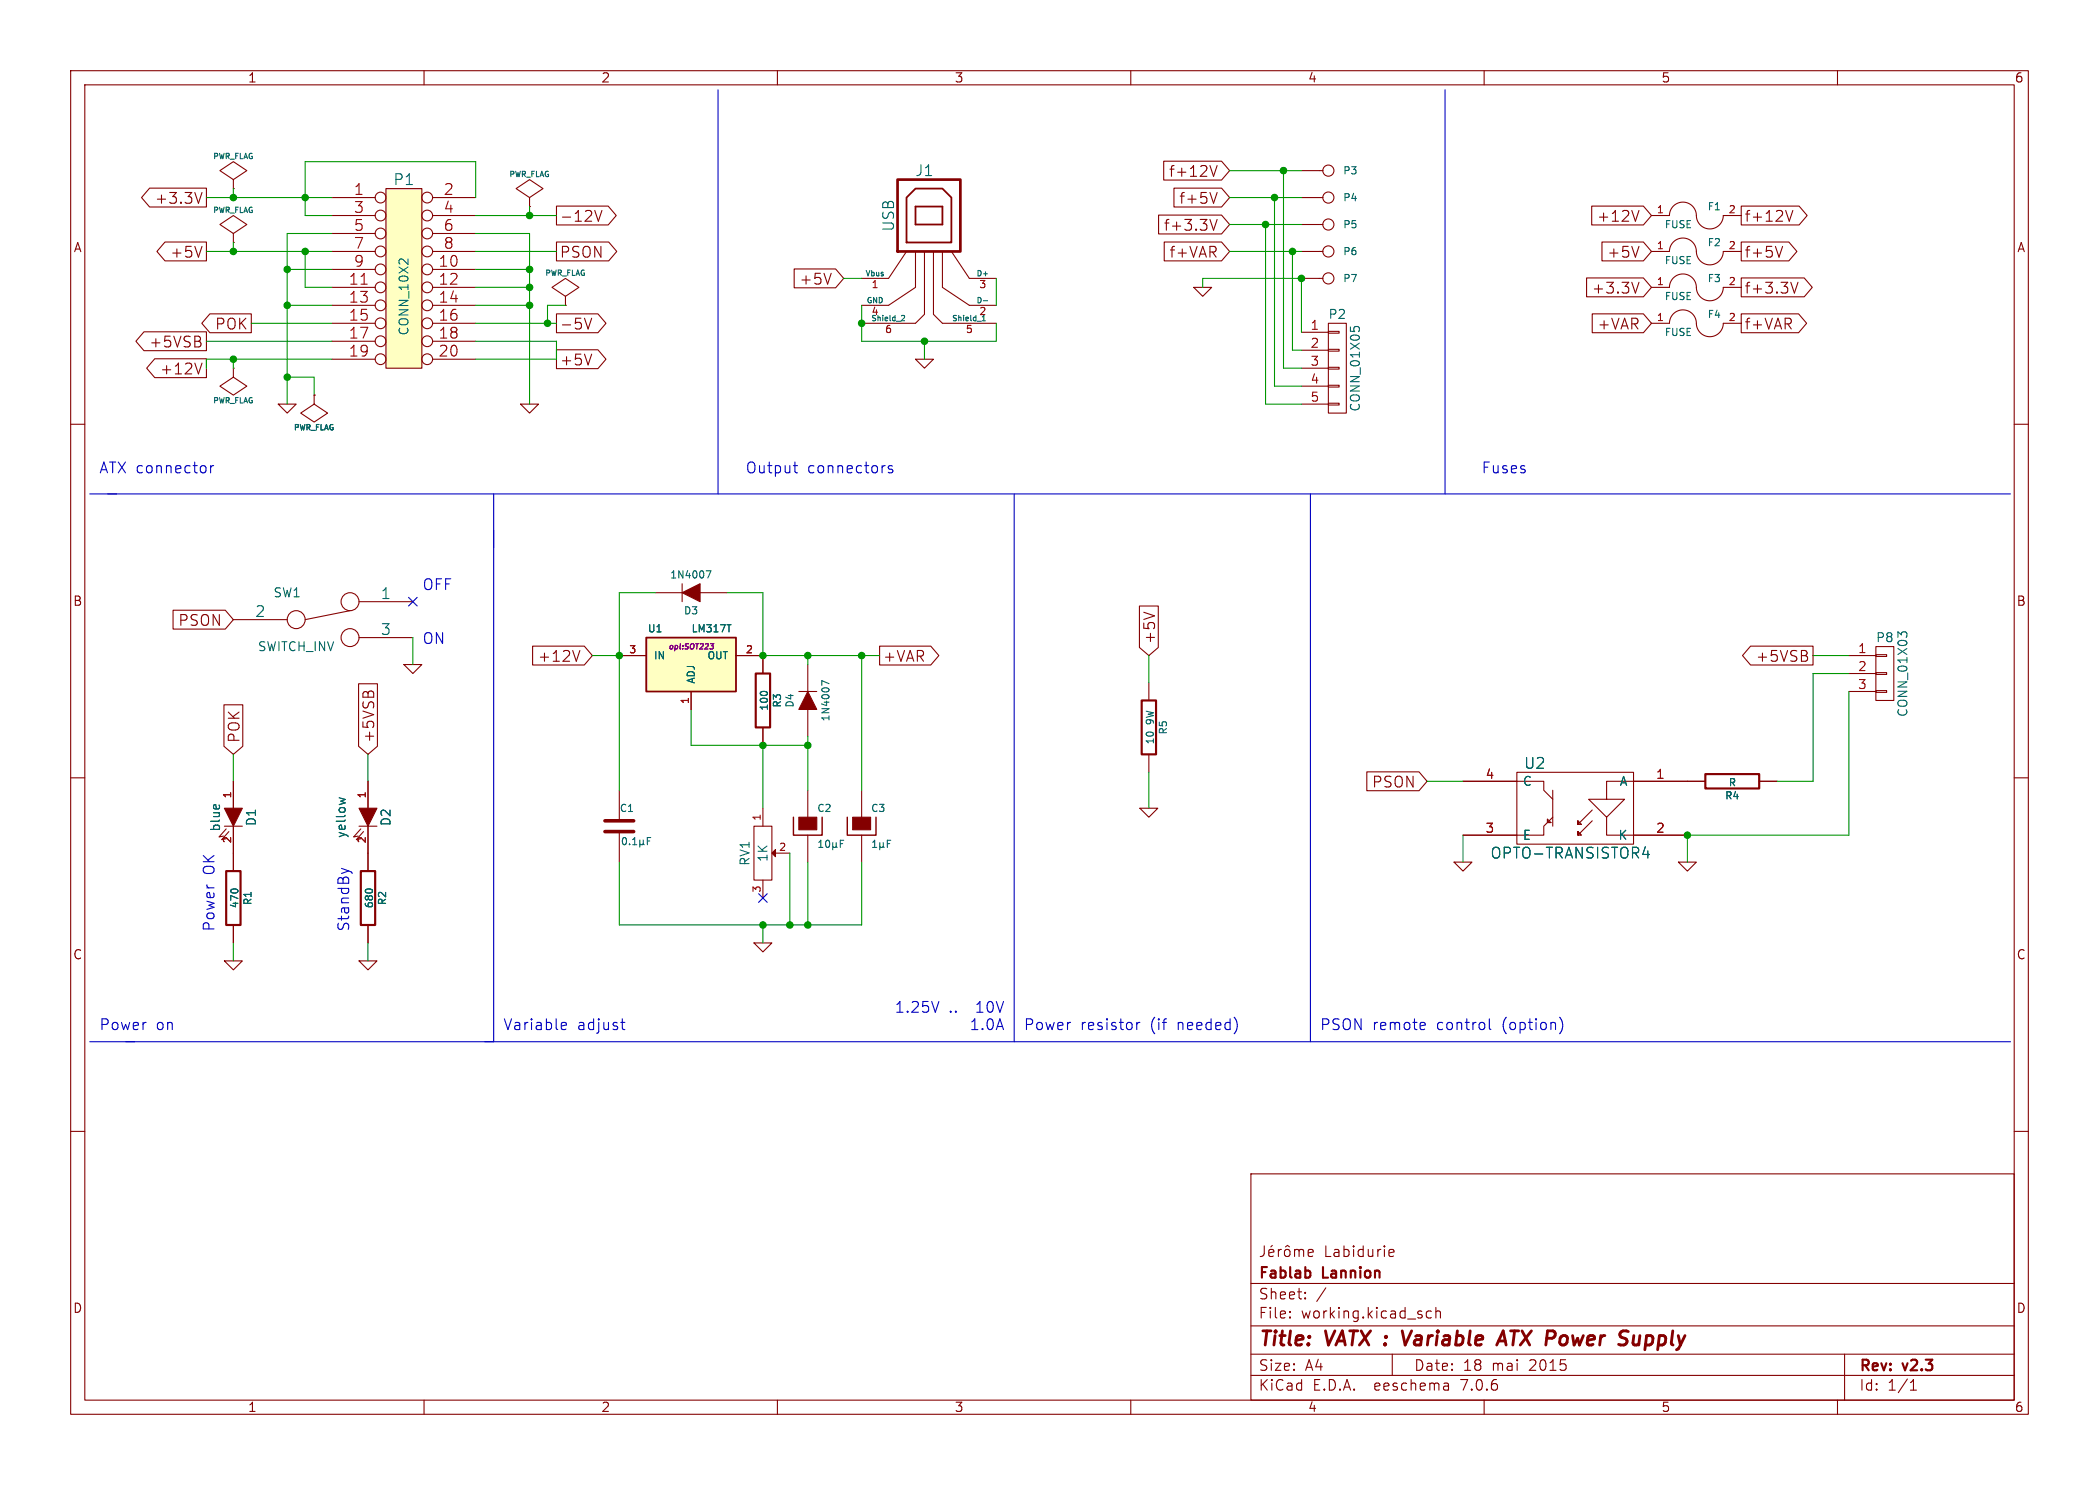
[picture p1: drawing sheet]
<svg xmlns="http://www.w3.org/2000/svg" width="297mm" height="210mm" viewBox="0 0 297 210" stroke-linecap="round" stroke-linejoin="round" font-family="sans-serif">
<g fill="none" stroke="#840000" stroke-width=".15">
<path d="M10 10h277v190h-277zM12 12h273v186h-273zM60 10v2M110 10v2M160 10v2M210 10v2M260 10v2M21.2 26.6h8v2.7h-8l-1.2-1.4zM23.3 34.2h5.9v2.7h-5.9l-1.1-1.3zM28.6 27.2l-.5 1.5M28.6 34.8l-.5 1.6M33 25.4l1.9-1.3-1.9-1.2-1.9 1.2 1.9 1.3v1.3"/>
<path d="M33 26.7h.1M33 33l1.9-1.2-1.9-1.3-1.9 1.3 1.9 1.2v1.3M33 34.3h.1M47 35.6h6.1M47 27.9h6.1M47 30.5h6.1M47 38.1h6.1M47 33h6.1M54.6 26.7h5.1v25.4h-5.1zM61.2 35.6h6.1M61.2 27.9h6.1M61.2 30.5h6.1"/>
<path d="M61.2 38.1h6.1M61.2 33h6.1M74.9 27.9l1.9-1.2-1.9-1.3-1.9 1.3 1.9 1.2v1.3M74.9 29.2h.1M78.7 34.2h7.4l1.2 1.4-1.2 1.3h-7.4zM78.7 29.1h7.4l1.1 1.4-1.1 1.3h-7.4zM84.2 29.8l.5 1.5 .5-1.5M112.4 38h5.8l1.2 1.4-1.2 1.3h-5.8zM117.6 38.7l-.5 1.5M128.3 35.6l-2.6 3.8h-3.8M129.5 29.2h.1M129.5 35.6v5l-3.8 2.6h-3.8"/>
<path d="M130.8 35.6v8.9l-1.3 1.2h-7.6M132.1 35.6v8.9l1.2 1.2h7.7M133.3 35.6v5l3.9 2.6h3.8M134.6 35.6l2.6 3.8h3.8M163.9 30.4h8.9l1.2 1.4-1.2 1.3h-8.9zM164.7 22.8h8.1l1.2 1.3-1.2 1.4h-8.1zM164.7 34.2h8.1l1.2 1.4-1.2 1.3h-8.1zM166.1 26.6h6.7l1.2 1.3-1.2 1.4h-6.7zM171.2 31l.5 1.6 .5-1.6M171.2 23.4l.5 1.5 .5-1.5M172.2 27.2l-.5 1.5M184.1 39.4h3.1"/>
<path d="M184.1 35.6h3.1M184.1 27.9h3.1M184.1 31.8h3.1M184.1 24.1h3.1M224.5 39.3h8l1.2 1.3-1.2 1.4h-8zM225.2 29.1h7.3l1.2 1.4-1.2 1.3h-7.3zM226.7 34.2h5.8l1.2 1.4-1.2 1.3h-5.8zM231.9 29.8l-.5 1.5M231.9 34.8l-.5 1.6M231.9 39.9l-.5 1.5M233.7 35.6h2.5a1.93 1.93 0 0 1 2.1-1.9 1.93 1.93 0 0 1 1.8 2.2 1.91 1.91 0 0 0 2 1.6 1.91 1.91 0 0 0 1.7-1.9h2.6M233.7 30.5h2.5a1.93 1.93 0 0 1 2.1-1.9 1.93 1.93 0 0 1 1.8 2.2 1.91 1.91 0 0 0 2 1.6 1.91 1.91 0 0 0 1.7-1.9h2.6"/>
<path d="M246.4 29.1h8.2l1.1 1.4-1.1 1.3h-8.2zM246.4 34.2h6.7l1.2 1.4-1.2 1.3h-6.7zM246.4 39.3h8.9l1.1 1.3-1.1 1.4h-8.9zM252.2 34.8l-.5 1.6M252.7 29.8l.5 1.5 .5-1.5M253.4 39.9l.5 1.5 .5-1.5M10 60h2M20.4 46.9h8.8v2.7h-8.8l-1.2-1.3zM21.9 50.7h7.3v2.7h-7.3l-1.1-1.3zM28.4 48.4v.2v.3M28.6 51.4l-.5 1.5M29.7 44.4h5.9v2.7h-5.9l-1.1-1.4z"/>
<path d="M33 52.1v1.2l1.9 1.3-1.9 1.3-1.9-1.3 1.9-1.3M33 52.1h.1M39.4 57.2h2.5l-1.3 1.2zM44.4 55.9v1.3l2 1.2-2 1.3-1.9-1.3 1.9-1.2M44.4 55.9h.1M47 43.2h6.1M47 45.7h6.1M47 40.6h6.1M47 48.3h6.1M47 50.8h6.1M61.2 43.2h6.1M61.2 45.7h6.1"/>
<path d="M61.2 40.6h6.1M61.2 48.3h6.1M61.2 50.8h6.1M73.7 57.2h2.5l-1.3 1.2zM78.7 44.4h5.9l1.1 1.3-1.1 1.4h-5.9zM78.7 49.5h5.9l1.1 1.3-1.1 1.3h-5.9zM80 41.9l1.9-1.3-1.9-1.2-1.9 1.2 1.9 1.3v1.3M80 43.2h.1M82.7 45l.5 1.5 .5-1.5M83.7 50.1l-.5 1.5M129.5 50.8h2.6l-1.3 1.3zM168.9 40.6h2.5l-1.2 1.3z"/>
<path d="M184.1 47h3.9M184.1 49.5h3.9M184.1 52.1h3.9M184.1 54.6h3.9M184.1 57.2h3.9M188 57h1.5v.3h-1.5zM188 54.5h1.5v.2h-1.5zM188 51.9h1.5v.3h-1.5zM188 49.4h1.5v.3h-1.5zM188 46.9h1.5v.2h-1.5zM188 45.7h2.5v12.7h-2.5zM225.3 44.4h7.2l1.2 1.3-1.2 1.4h-7.2z"/>
<path d="M233.7 40.6h2.5a1.93 1.93 0 0 1 2.1-1.8 1.93 1.93 0 0 1 1.8 2.2 1.91 1.91 0 0 0 2 1.5 1.91 1.91 0 0 0 1.7-1.9h2.6M233.7 45.7h2.5a1.93 1.93 0 0 1 2.1-1.9 1.93 1.93 0 0 1 1.8 2.2 1.91 1.91 0 0 0 2 1.6 1.91 1.91 0 0 0 1.7-1.9h2.6M246.4 44.4h8.1l1.1 1.3-1.1 1.4h-8.1zM285 60h2M24.5 86.3h7.4l1.1 1.3-1.1 1.4h-7.4zM31.7 99.7h2.7v5.8l-1.4 1.2-1.3-1.2zM33 87.6h7.6M49.5 86.4l-6.3 1.2M50.7 96.7h2.7v8.8l-1.3 1.2-1.4-1.2zM50.8 85.1h7.6M50.8 90.2h7.6M51.5 97.9l.1-.1 .3 .1"/>
<path d="M52.2 97.9a.41 .41 0 0 1 .6 0M57.1 94h2.6l-1.3 1.3zM75.4 91.4h7.3l1.1 1.3-1.1 1.3h-7.3zM82.1 92l-.6 1.5M87.6 92.7h3.8M92.7 83.8h3.8M96.5 82.6v2.5M97.8 97.8v2.5M99.1 83.8h3.8M104.1 92.7h3.8v2.6M113 97.8h2.6M114.3 94v3.8"/>
<path d="M124.5 91.4h7.2l1.1 1.3-1.1 1.3h-7.2zM161.2 85.7h2.7v5.9l-1.3 1.1-1.4-1.1zM161.8 86.6l1.6 .5M162.6 96.5v2.6M247.7 91.4h8.8v2.6h-8.8l-1.1-1.3zM255.7 92.9l.1 .1-.1 .4M261.6 92.7h3.8M261.6 95.3h3.8M261.6 97.8h3.8M265.4 97.7h1.6v.2h-1.6zM265.4 95.1h1.6v.3h-1.6zM265.4 92.6h1.6v.2h-1.6z"/>
<path d="M265.4 91.4h2.6v7.7h-2.6zM10 110h2M31.7 116.8h2.6M32 117.2l-1 1.2 .6-.2M32.4 117.6l-1 1.1 .6-.1M33 110.5v3.8M33 116.8v6.4M50.8 116.8h2.5M51.1 117.2l-1.1 1.2 .7-.2M51.4 117.6l-1 1.1 .7-.1M52.1 110.5v3.8M52.1 116.8v6.4"/>
<path d="M87.6 111.8v4.3M87.6 117.6v4.3M106.7 116.8h2.5v7.7h-2.5zM107.9 102.9v2.5M107.9 114.3v2.5M114.3 100.3v3.8M114.3 111.8v3.8M114.3 118.1v3.8M121.9 111.8v3.8M121.9 118.1v3.8M161.3 114.3h2.5l-1.2 1.3zM162.6 106.7v2.5"/>
<path d="M193.4 109.2h7.4l1.1 1.3-1.1 1.3h-7.4zM207 110.5h11.4v1.3l1.3 1.2M214.6 109.2h16.5v10.2h-16.5zM218.9 115.8l.6 .5h-.6zM219.7 111.8v5M219.7 115.6l-1.3 1.2v1.3h-11.4M225.3 114.6l-2 2v-.5v.5h.5l-.5-.5M225.3 116.1l-2 2v-.5v.5h.5l-.5-.5M227.3 115.6v2.5h11.5M241.3 110.5h-14v2.5h2.6l-2.6 2.6-2.5-2.6h2.5M248.9 110.5h2.6M285 110h2"/>
<path d="M31.7 135.9h2.6l-1.3 1.3zM33 130.8v2.6M50.8 135.9h2.5l-1.2 1.3zM52.1 130.8v2.6M106.7 133.4h2.5l-1.3 1.2zM107.9 124.5v2.5M109.7 120.7h2.1M205.7 121.9h2.6l-1.3 1.3zM237.5 121.9h2.5l-1.2 1.3zM10 160h2M285 160h2M177 166h108v32h-108z"/>
<path d="M178.9 176.2v1.1a.48 .48 0 0 1-.6 .4M179.5 177.2l.7-.1v-.3l-.5-.1-.2 .2 .1 .7 .1 .1 .5-.1M180 176.1l-.2 .2M180.9 176.7v1M181.3 176.7l-.3 .1-.1 .2M181.8 176.8a.41 .41 0 0 1 .4-.1 .41 .41 0 0 1 .3 .3v.4a.41 .41 0 0 1-.4 .3 .41 .41 0 0 1-.4-.3zM181.9 176.3l.3-.2 .3 .2M183.2 176.8a.37 .37 0 0 1 .6 .1M183.2 176.7v1M183.8 176.9l.2-.2 .4 .1 .1 .9M183.8 176.9v.8M185.1 177.2l.7-.1-.1-.3-.4-.1-.2 .2 .1 .7 .1 .1 .4-.1"/>
<path d="M196.5 177.5l.2 .2 .5-.1M196.5 176.9l.2-.2h.3l.2 .2v.2l-.7 .1M60 198v2M110 198v2M160 198v2M177 194.5h108M177 191.5h108M177 187.5h108M177 181.5h108M182.5 186.3h.1l-.1 .1M182.5 186.3v.1M182.5 185.5v.1"/>
<path d="M182.5 185.5h.1l-.1 .1M184.7 183.6v.1M184.7 183.6h-.1l.1 .1M184.7 182.8v.1M184.7 182.8h-.1l.1 .1M187.6 182.1l-1.3 2M197 191.5v3M202.5 185.5l-.4-.1-.3 .3v.4l.2 .2 .1 .1 .4-.1M203.2 185.5a.37 .37 0 0 1 .6 .1v.8M203.2 184.9v1.5M204.9 195.7l.1 .9M205 196.5l-.2 .1"/>
<path d="M205 196h-.2M210 198v2M260 198v2M261 191.5v6.5M270.3 196.6h.9M270.3 195.5l.4-.4v1.5"/>
<circle cx="53.8" cy="27.9" r=".76"/>
<circle cx="53.8" cy="30.5" r=".76"/>
<circle cx="53.8" cy="35.6" r=".76"/>
<circle cx="53.8" cy="33" r=".76"/>
<circle cx="53.8" cy="38.1" r=".76"/>
<circle cx="60.5" cy="38.1" r=".76"/>
<circle cx="60.5" cy="35.6" r=".76"/>
<circle cx="60.5" cy="33" r=".76"/>
<circle cx="60.5" cy="27.9" r=".76"/>
<circle cx="60.5" cy="30.5" r=".76"/>
<circle cx="188" cy="35.6" r=".79"/>
<circle cx="188" cy="39.4" r=".79"/>
<circle cx="188" cy="24.1" r=".79"/>
<circle cx="188" cy="27.9" r=".79"/>
<circle cx="188" cy="31.7" r=".79"/>
<circle cx="53.8" cy="50.8" r=".76"/>
<circle cx="53.8" cy="40.6" r=".76"/>
<circle cx="53.8" cy="45.7" r=".76"/>
<circle cx="53.8" cy="43.2" r=".76"/>
<circle cx="53.8" cy="48.3" r=".76"/>
<circle cx="60.5" cy="40.6" r=".76"/>
<circle cx="60.5" cy="48.3" r=".76"/>
<circle cx="60.5" cy="50.8" r=".76"/>
<circle cx="60.5" cy="45.7" r=".76"/>
<circle cx="60.5" cy="43.2" r=".76"/>
<circle cx="41.9" cy="87.6" r="1.27"/>
<circle cx="49.5" cy="90.2" r="1.27"/>
<circle cx="49.5" cy="85.1" r="1.27"/>
</g>
<path d="M198.4 188.2l.4 2 .9-2M211.8 190.2l.9-2 .4 2M212 189.6h1M231.9 190l-.3 .2M232 188.9l-.1 1.3" fill="none" stroke="#840000" stroke-width=".4"/>
<path d="M106.9 95.3h2.1v7.6h-2.1zM161.5 99.1h2.1v7.6h-2.1zM241.3 109.5h7.6v2h-7.6zM32 123.2h2v7.6h-2zM51.1 123.2h2v7.6h-2zM185.3 179.8l.1 .2-.1 .5" fill="none" stroke="#840000" stroke-width=".3"/>
<path d="M128.3 27.9l1.2-1.2h3.8l1.3 1.2v6.4h-6.3zM129.5 29.2v2.6zM129.5 29.2h3.8zM129.5 31.8h3.8zM133.3 29.2v2.6zM91.4 90.2h12.7v7.6h-12.7z" fill="none" stroke="#840000" stroke-width=".25"/>
<path d="M127 25.4h8.9v10.2h-8.9z" fill="none" stroke="#840000" stroke-width=".38"/>
<g fill="none" stroke="#006464" stroke-width=".15">
<path d="M57.7 36.6v.8l-.7-.7-.3-.1-.2 .1M127.6 44.6h.3l.1 .2-.5 .6h.5M139.2 42.5h.5M191.1 46.2v.6M191.6 46.7v-.3l.2-.2h.3l.2 .1v.4M99.9 80.7h.7l-.4 1M102.9 88.3h.5M107.8 97.8h.6M117.3 96.7l-1-.4v.6M269.8 90v-.4l-.2-.2h-.4l-.2 .4-.5-.4v.7M30.3 113.8h.2l.1 .6M48 112.8l.8 .3-.6 .2"/>
<path d="M88.2 118.5l.1-.1a.54 .54 0 0 1 .4 .6 .54 .54 0 0 1-.4 .5 .68 .68 0 0 1-.1-1zM89.1 119.4v.1M89.5 119.5h.6M89.5 118.7l.3-.3v1.1M90.5 119.3l.2 .2h.2l.1-.2M90.5 118.8v1M91 119.3l.2 .2M91 118.8v.5M91.6 118.9h.3M92.1 118.4h-.5v1.1M115.9 119.8h.5M115.9 119.1l.2-.3v1"/>
<path d="M117 118.9l.1-.1a.54 .54 0 0 1 .3 .5 .54 .54 0 0 1-.3 .5 .68 .68 0 0 1-.1-.9zM117.8 119.7l.2 .1h.2l.1-.1M117.8 119.2v1M118.3 119.7l.2 .1M118.3 119.2v.5M118.9 119.3h.3M119.4 118.8h-.5v1M123.5 119.8h.6M123.5 119.1l.3-.3v1M124.5 119.7l.1 .1h.2l.2-.1M124.5 119.2v1M125 119.7l.1 .1"/>
<path d="M125 119.2v.5M125.6 119.3h.3M126 118.8h-.4v1M32.8 125.8h.7M51.9 125.8h.6M232.4 120.8h1M233.2 120.3v1"/>
</g>
<g fill="#840000" stroke="#840000" stroke-width=".15">
<path d="M31.7 114.3h2.6l-1.3 2.5z"/>
<path d="M109.2 120.7l.5-.6v1.1z"/>
<path d="M114.3 97.8l1.3 2.5h-2.6z"/>
<path d="M113 115.6h2.6v1.7h-2.6z"/>
<path d="M50.8 114.3h2.5l-1.2 2.5z"/>
<path d="M120.6 115.6h2.6v1.7h-2.6z"/>
<path d="M96.5 83.8l2.6-1.2v2.5z"/>
</g>
<path d="M85.6 117.6h4.1M85.6 116.1h4.1" fill="none" stroke="#840000" stroke-width=".51"/>
<g fill="#ffffc2" stroke="#ffffc2" stroke-width=".14">
<path d="M54.6 26.7h5.1v25.4h-5.1z"/>
<path d="M91.4 90.2h12.7v7.6h-12.7z"/>
</g>
<path d="M51.1 40.2h.9" fill="none" stroke="#a90000" stroke-width=".15"/>
<path d="M112.3 115.6v2.5h4v-2.5M119.9 115.6v2.5h4.1v-2.5" fill="none" stroke="#840000" stroke-width=".2"/>
<path d="M100.5 91h.5l-.3 .3 .2 .1v.2l-.1 .2h-.3" fill="none" stroke="#840084" stroke-width=".15"/>
<g fill="none" stroke="#0000c2" stroke-width=".15">
<path d="M101.6 12.7v57.2M204.5 12.7v57.2M12.7 69.9h271.8M29.8 65.8v1.1M30.2 65.8l-.3 .1-.1 .2M69.8 69.9v77.4M112.3 65.8h.5M112.5 66.6v.2l.3 .1M125.1 65.8h.1M126.3 65.9l-.4-.1-.2 .3 .1 .2 .5 .1v.2v.2l-.2 .1-.4-.1M143.5 69.9v77.4M185.4 69.9v77.4"/>
<path d="M48.3 122.8l1 .4M12.7 147.3h271.8M79.5 145.5l.1 .1 .5-.1M79.5 144.7l.4-.1 .2 .1v.3l-.7 .1M87.8 144.6h.6M88.1 144.1v1.3v.1l.3 .1M132.9 141.6l-.6 1.6M160.8 144.6v1M161.3 144.6l-.3 .1-.2 .2M201.2 144.6l.4 .1 .1 .3-.8 .1M201.6 145.5l-.4 .1M210.7 144.1v1.3l.3 .2"/>
<path d="M220.7 143.9a1.75 1.75 0 0 1 0 2.3"/>
</g>
<g fill="none" stroke="#009600" stroke-width=".15">
<path d="M29.2 27.9h17.8M29.2 35.6h17.8M33 26.7v1.2M33 34.3v1.3M40.6 38.1h6.4M43.2 35.6v5h3.8M47 33h-6.4v24.2M67.3 27.9v-5h-24.1v7.6h3.8M67.3 30.5h11.4M67.3 35.6h11.4M67.3 33h7.6v24.2M67.3 38.1h7.6"/>
<path d="M74.9 29.2v1.3M119.4 39.4h2.5M141 39.4v3.8M174 27.9h10.1M174 35.6h10.1M174 31.8h10.1M174 24.1h10.1M179.1 31.8v25.4h5M180.3 27.9v26.7h3.8M181.6 24.1v28h2.5M182.9 35.6v13.9h1.2M29.2 48.3h17.8"/>
<path d="M33 50.8v1.3M35.6 45.7h11.4M40.6 53.3h3.8v2.6M40.6 43.2h6.4M47 50.8h-17.8v1.3M67.3 45.7h11.4M67.3 48.3h11.4v2.5h-11.4M67.3 43.2h7.6M67.3 40.6h7.6M80 43.2h-2.5v2.5M121.9 43.2v5.1h19.1v-2.6M130.8 48.3v2.5"/>
<path d="M170.2 40.6v-1.2h13.9v7.6M58.4 90.2v3.8M83.8 92.7h3.8M92.7 83.8h-5.1v28M102.9 83.8h5v8.9h16.6M114.3 92.7v1.3M121.9 92.7v19.1M162.6 92.7v3.8M256.5 92.7h5.1M261.6 95.3h-5.1v15.2h-5M261.6 97.8v20.3h-22.8v3.8M33 106.7v3.8"/>
<path d="M52.1 106.7v3.8M97.8 100.3v5.1h16.5M107.9 105.4v8.9M114.3 104.1v7.7M162.6 109.2v5.1M201.9 110.5h5.1M207 118.1v3.8M33 133.4v2.5M52.1 133.4v2.5M87.6 121.9v8.9h34.3v-8.9M107.9 130.8v2.6M111.8 120.7v10.1"/>
<path d="M114.3 121.9v8.9"/>
</g>
<path d="M57.8 84.5l1.2 1.2M59 84.5l-1.2 1.2M107.3 126.4l1.3 1.2M108.6 126.4l-1.3 1.2" fill="none" stroke="#000084" stroke-width=".15"/>
<g fill="#009600" stroke="#009600" stroke-width=".15">
<circle cx="40.6" cy="53.3" r=".46"/>
<circle cx="33" cy="50.8" r=".46"/>
<circle cx="40.6" cy="43.2" r=".46"/>
<circle cx="33" cy="27.9" r=".46"/>
<circle cx="33" cy="35.6" r=".46"/>
<circle cx="77.5" cy="45.7" r=".46"/>
<circle cx="121.9" cy="45.7" r=".46"/>
<circle cx="130.8" cy="48.3" r=".46"/>
<circle cx="74.9" cy="43.2" r=".46"/>
<circle cx="114.3" cy="105.4" r=".46"/>
<circle cx="107.9" cy="105.4" r=".46"/>
<circle cx="114.3" cy="92.7" r=".46"/>
<circle cx="107.9" cy="130.8" r=".46"/>
<circle cx="111.8" cy="130.8" r=".46"/>
<circle cx="43.2" cy="35.6" r=".46"/>
<circle cx="40.6" cy="38.1" r=".46"/>
<circle cx="74.9" cy="40.6" r=".46"/>
<circle cx="74.9" cy="38.1" r=".46"/>
<circle cx="74.9" cy="30.5" r=".46"/>
<circle cx="43.2" cy="27.9" r=".46"/>
<circle cx="238.8" cy="118.1" r=".46"/>
<circle cx="182.9" cy="35.6" r=".46"/>
<circle cx="184.1" cy="39.4" r=".46"/>
<circle cx="180.3" cy="27.9" r=".46"/>
<circle cx="179.1" cy="31.8" r=".46"/>
<circle cx="181.6" cy="24.1" r=".46"/>
<circle cx="87.6" cy="92.7" r=".46"/>
<circle cx="114.3" cy="130.8" r=".46"/>
<circle cx="107.9" cy="92.7" r=".46"/>
<circle cx="121.9" cy="92.7" r=".46"/>
</g>
<g font-size="2.8" fill="#840000">
<text x="178" y="190.9">Title:</text>
<text x="187.7" y="190.9">VATX :</text>
<text x="200.1" y="190.9">Variable</text>
<text x="214.5" y="190.9">ATX Power</text>
<text x="233.2" y="190.9">Supply</text>
</g>
<g font-size="2.1" fill="#840000">
<text x="21.9" y="29">+3.3V</text>
<text x="165.3" y="25.2">f+12V</text>
<text x="166.8" y="29">f+5V</text>
<text x="79.1" y="31.6">-12V</text>
<text x="164.6" y="32.8">f+3.3V</text>
<text x="225.9" y="31.6">+12V</text>
<text x="246.8" y="31.6">f+12V</text>
<text x="24" y="36.7">+5V</text>
<text x="79.1" y="36.7">PSON</text>
<text x="113.1" y="40.5">+5V</text>
<text x="165.4" y="36.7">f+VAR</text>
<text x="225.2" y="41.7">+3.3V</text>
<text x="227.4" y="36.7">+5V</text>
<text x="246.8" y="36.7">f+5V</text>
<text x="246.8" y="41.7">f+3.3V</text>
<text x="30.4" y="46.8">POK</text>
<text x="79.1" y="46.8">-5V</text>
<text x="226" y="46.8">+VAR</text>
<text x="246.8" y="46.8">f+VAR</text>
<text x="21.1" y="49.4">+5VSB</text>
<text x="22.6" y="53.2">+12V</text>
<text x="79.1" y="51.9">+5V</text>
<text x="25.2" y="88.7">PSON</text>
<text x="76" y="93.8">+12V</text>
<text x="124.8" y="93.8">+VAR</text>
<text x="163.7" y="91.2" transform="rotate(-90 163.7 91.2)">+5V</text>
<text x="248.4" y="93.8">+5VSB</text>
<text x="34.1" y="105.2" transform="rotate(-90 34.1 105.2)">POK</text>
<text x="53.2" y="105.2" transform="rotate(-90 53.2 105.2)">+5VSB</text>
<text x="194.1" y="111.6">PSON</text>
<text x="187.3" y="178">Labidurie</text>
<text x="178" y="184">Sheet:</text>
<text x="178" y="181.2">Fablab</text>
<text x="187.2" y="181.2">Lannion</text>
<text x="178" y="186.7">File:</text>
<text x="184.1" y="186.7">working.kicad_sch</text>
<text x="178" y="196.9">KiCad</text>
<text x="178" y="194.1">Size:</text>
<text x="184.7" y="194.1">A4</text>
<text x="185.7" y="196.9">E.D.A.</text>
<text x="194.6" y="196.9">eeschema</text>
<text x="200" y="194.1">Date:</text>
<text x="207" y="196.9">7.0.6</text>
<text x="207" y="194.1">18</text>
<text x="211.2" y="194.1">mai</text>
<text x="216.5" y="194.1">2015</text>
<text x="263" y="194.3">Rev:</text>
<text x="263" y="196.9">Id:</text>
<text x="267.1" y="196.9">1/1</text>
<text x="269.4" y="194.3">v2.3</text>
</g>
<g font-size="2.1" fill="#a90000">
<text x="50" y="27.7">1</text>
<text x="62.7" y="27.7">2</text>
<text x="50" y="30.2">3</text>
<text x="50" y="32.8">5</text>
<text x="50" y="35.3">7</text>
<text x="62.7" y="30.2">4</text>
<text x="62.7" y="32.8">6</text>
<text x="62.7" y="35.3">8</text>
<text x="49.3" y="40.4">11</text>
<text x="50" y="37.8">9</text>
<text x="62" y="37.8">10</text>
<text x="62" y="40.4">12</text>
<text x="49.3" y="42.9">13</text>
<text x="49.3" y="45.5">15</text>
<text x="62" y="42.9">14</text>
<text x="62" y="45.5">16</text>
<text x="49.3" y="48">17</text>
<text x="49.3" y="50.5">19</text>
<text x="62" y="48">18</text>
<text x="62" y="50.5">20</text>
</g>
<g font-size="2.1" fill="#006464">
<text x="55.6" y="26.4">P1</text>
<text x="129.4" y="25.1">J1</text>
<text x="126.7" y="32.8" transform="rotate(-90 126.7 32.8)">USB</text>
<text x="36" y="87.4">2</text>
<text x="53.8" y="84.8">1</text>
<text x="53.8" y="89.9">3</text>
<text x="215.6" y="108.9">U2</text>
<text x="210.8" y="121.6">OPTO-TRANSISTOR4</text>
</g>
<g font-size="2.1" fill="#0000c2">
<text x="14" y="67.1">ATX connector</text>
<text x="105.4" y="67.1">Output</text>
<text x="114.2" y="67.1">connectors</text>
<text x="209.5" y="67.1">Fuses</text>
<text x="59.7" y="83.6">OFF</text>
<text x="59.7" y="91.2">ON</text>
<text x="30.5" y="123.8" transform="rotate(-90 30.5 123.8)">OK</text>
<text x="30.5" y="131.8" transform="rotate(-90 30.5 131.8)">Power</text>
<text x="49.5" y="131.8" transform="rotate(-90 49.5 131.8)">StandBy</text>
<text x="126.6" y="143.3">1.25V</text>
<text x="134.3" y="143.3">..</text>
<text x="138.3" y="143.3">10V</text>
<text x="14" y="145.8">Power</text>
<text x="22" y="145.8">on</text>
<text x="71.1" y="145.8">Variable</text>
<text x="81.7" y="145.8">adjust</text>
<text x="137.2" y="145.8">1.0A</text>
<text x="144.8" y="145.8">Power</text>
<text x="152.8" y="145.8">resistor</text>
<text x="162.8" y="145.8">(if</text>
<text x="166.7" y="145.8">needed)</text>
<text x="186.7" y="145.8">PSON remote</text>
<text x="203.3" y="145.8">control</text>
<text x="212.7" y="145.8">(option)</text>
</g>
<g font-size="1.8" fill="#840000">
<text x="35" y="11.9">1</text>
<text x="85" y="11.9">2</text>
<text x="135" y="11.9">3</text>
<text x="185" y="11.9">4</text>
<text x="235" y="11.9">5</text>
<text x="285" y="11.9">6</text>
<text x="10.3" y="35.9">A</text>
<text x="285.3" y="35.9">A</text>
<text x="10.3" y="85.9">B</text>
<text x="285.3" y="85.9">B</text>
<text x="10.3" y="135.9">C</text>
<text x="285.3" y="135.9">C</text>
<text x="10.3" y="185.9">D</text>
<text x="285.3" y="185.9">D</text>
<text x="35" y="199.9">1</text>
<text x="85" y="199.9">2</text>
<text x="135" y="199.9">3</text>
<text x="185" y="199.9">4</text>
<text x="235" y="199.9">5</text>
<text x="285" y="199.9">6</text>
</g>
<g font-size="1.8" fill="#006464">
<text x="58" y="47.5" transform="rotate(-90 58 47.5)">CONN_10X2</text>
<text x="187.9" y="45.3">P2</text>
<text x="192.6" y="58.3" transform="rotate(-90 192.6 58.3)">CONN_01X05</text>
<text x="38.6" y="84.7">SW1</text>
<text x="36.4" y="92.3">SWITCH_INV</text>
<text x="265.4" y="91">P8</text>
<text x="270.1" y="101.5" transform="rotate(-90 270.1 101.5)">CONN_01X03</text>
<text x="215.4" y="111.4">C</text>
<text x="229.1" y="111.4">A</text>
<text x="31.3" y="117.7" transform="rotate(-90 31.3 117.7)">blue</text>
<text x="36.4" y="116.9" transform="rotate(-90 36.4 116.9)">D1</text>
<text x="49.1" y="118.6" transform="rotate(-90 49.1 118.6)">yellow</text>
<text x="55.5" y="116.9" transform="rotate(-90 55.5 116.9)">D2</text>
<text x="215.4" y="119">E</text>
<text x="228.9" y="119">K</text>
<text x="106.3" y="122.5" transform="rotate(-90 106.3 122.5)">RV1</text>
<text x="108.8" y="122" transform="rotate(-90 108.8 122)">1K</text>
</g>
<g font-size="1.8" fill="#a90000">
<text x="185.3" y="46.7">1</text>
<text x="185.3" y="49.3">2</text>
<text x="185.3" y="51.8">3</text>
<text x="185.3" y="54.4">4</text>
<text x="185.3" y="56.9">5</text>
<text x="262.8" y="92.5">1</text>
<text x="262.8" y="95">2</text>
<text x="262.8" y="97.5">3</text>
<text x="210.1" y="110.2">4</text>
<text x="234.2" y="110.2">1</text>
<text x="210.1" y="117.9">3</text>
<text x="234.2" y="117.9">2</text>
</g>
<g font-size="1.4" fill="#006464">
<text x="190" y="28.7">P4</text>
<text x="190" y="24.9">P3</text>
<text x="241.5" y="29.9">F1</text>
<text x="190" y="32.5">P5</text>
<text x="235.5" y="32.5">FUSE</text>
<text x="241.5" y="35">F2</text>
<text x="190" y="36.3">P6</text>
<text x="190" y="40.1">P7</text>
<text x="235.5" y="37.6">FUSE</text>
<text x="241.5" y="40.1">F3</text>
<text x="123.2" y="44.9">4</text>
<text x="138.5" y="44.9">2</text>
<text x="235.5" y="42.6">FUSE</text>
<text x="235.5" y="47.7">FUSE</text>
<text x="241.5" y="45.2">F4</text>
<text x="94.7" y="82">1N4007</text>
<text x="91.6" y="89.6">U1</text>
<text x="96.7" y="87.1">D3</text>
<text x="97.8" y="89.6">LM317T</text>
<text x="92.5" y="93.4">IN</text>
<text x="100" y="93.4">OUT</text>
<text x="98.5" y="96.8" transform="rotate(-90 98.5 96.8)">ADJ</text>
<text x="108.9" y="100.6" transform="rotate(-90 108.9 100.6)">100</text>
<text x="110.7" y="100.2" transform="rotate(-90 110.7 100.2)">R3</text>
<text x="112.5" y="100.2" transform="rotate(-90 112.5 100.2)">D4</text>
<text x="117.6" y="102.1" transform="rotate(-90 117.6 102.1)">1N4007</text>
<text x="163.5" y="105.4" transform="rotate(-90 163.5 105.4)">10</text>
<text x="163.5" y="102.4" transform="rotate(-90 163.5 102.4)">9W</text>
<text x="165.3" y="104" transform="rotate(-90 165.3 104)">R5</text>
<text x="244" y="113.3">R4</text>
<text x="244.5" y="111.4">R</text>
<text x="87.6" y="115">C1</text>
<text x="115.5" y="115">C2</text>
<text x="123.2" y="115">C3</text>
<text x="33.9" y="128.6" transform="rotate(-90 33.9 128.6)">470</text>
<text x="35.8" y="128.1" transform="rotate(-90 35.8 128.1)">R1</text>
<text x="53" y="128.6" transform="rotate(-90 53 128.6)">680</text>
<text x="54.8" y="128.1" transform="rotate(-90 54.8 128.1)">R2</text>
</g>
<g font-size="1.4" fill="#a90000">
<text x="234.3" y="35.3">1</text>
<text x="234.3" y="30.2">1</text>
<text x="244.5" y="35.3">2</text>
<text x="244.5" y="30.2">2</text>
<text x="123.2" y="41.1">1</text>
<text x="138.5" y="41.1">3</text>
<text x="234.3" y="40.4">1</text>
<text x="244.5" y="40.4">2</text>
<text x="125.1" y="47.4">6</text>
<text x="136.5" y="47.4">5</text>
<text x="234.3" y="45.5">1</text>
<text x="244.5" y="45.5">2</text>
<text x="88.9" y="92.5">3</text>
<text x="105.4" y="92.5">2</text>
<text x="97.5" y="99.7" transform="rotate(-90 97.5 99.7)">1</text>
<text x="32.8" y="113" transform="rotate(-90 32.8 113)">1</text>
<text x="51.8" y="113" transform="rotate(-90 51.8 113)">1</text>
<text x="32.8" y="119.4" transform="rotate(-90 32.8 119.4)">2</text>
<text x="51.8" y="119.4" transform="rotate(-90 51.8 119.4)">2</text>
<text x="107.7" y="116.2" transform="rotate(-90 107.7 116.2)">1</text>
<text x="110.1" y="120.4">2</text>
<text x="107.7" y="126.3" transform="rotate(-90 107.7 126.3)">3</text>
</g>
<g font-size="1.1" fill="#006464">
<text x="30" y="22.7">PWR_FLAG</text>
<text x="71.9" y="25.2">PWR_FLAG</text>
<text x="30" y="30.3">PWR_FLAG</text>
<text x="77" y="39.2">PWR_FLAG</text>
<text x="122.3" y="39.1">Vbus</text>
<text x="138.1" y="39.1">D+</text>
<text x="122.5" y="42.9">GND</text>
<text x="123.2" y="45.5">Shield_2</text>
<text x="134.6" y="45.5">Shield_1</text>
<text x="138.1" y="42.9">D-</text>
<text x="30" y="57.3">PWR_FLAG</text>
<text x="41.5" y="61.1">PWR_FLAG</text>
</g>
<text font-size="1.1" fill="#840084" x="94.5" y="92">opl:SOT223</text>
</svg>
